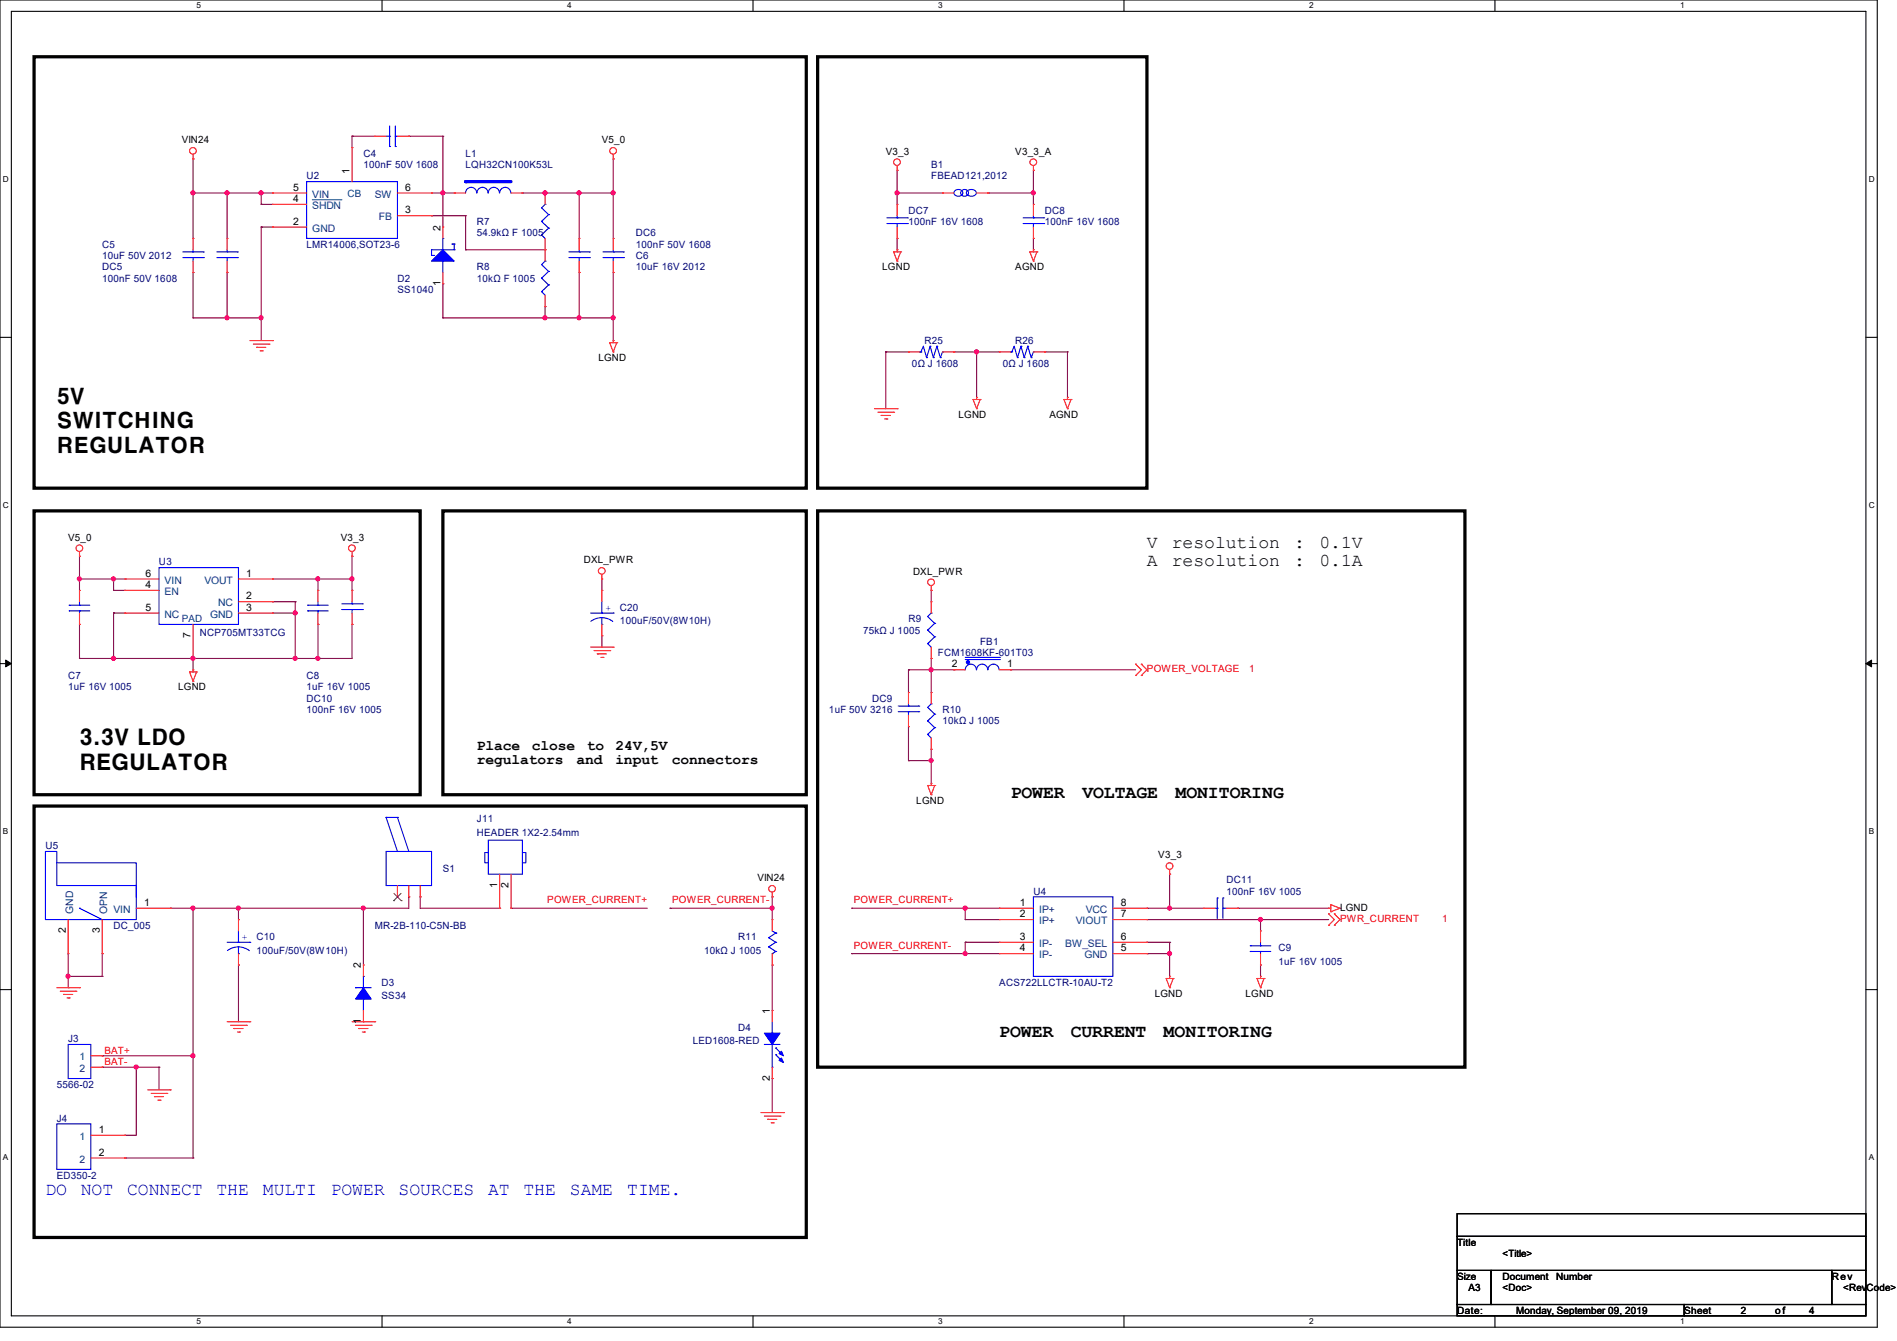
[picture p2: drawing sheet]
<svg xmlns="http://www.w3.org/2000/svg" width="297mm" height="210mm" viewBox="0 0 297 210" stroke-linecap="round" stroke-linejoin="round" font-family="sans-serif">
<path d="M0 0h293.9v207.9h-293.9zM1.8 1.8h290.3v204.3h-290.3z" fill="none" stroke="#000" stroke-width=".17"/>
<g fill="#fff">
<path d="M30.8 .2h.7v1.4h-.7z"/>
<path d="M30.8 206.2h.7v1.4h-.7z"/>
</g>
<path d="M59.8 0v1.8M59.8 206.1v1.8" fill="none" stroke="#000" stroke-width=".17"/>
<g fill="#fff">
<path d="M88.8 .2h.7v1.4h-.7z"/>
<path d="M88.8 206.2h.7v1.4h-.7z"/>
</g>
<path d="M117.9 0v1.8M117.9 206.1v1.8" fill="none" stroke="#000" stroke-width=".17"/>
<g fill="#fff">
<path d="M146.9 .2h.7v1.4h-.7z"/>
<path d="M146.9 206.2h.7v1.4h-.7z"/>
</g>
<path d="M176 0v1.8M176 206.1v1.8" fill="none" stroke="#000" stroke-width=".17"/>
<g fill="#fff">
<path d="M205 .2h.7v1.4h-.7z"/>
<path d="M205 206.2h.7v1.4h-.7z"/>
</g>
<path d="M234.1 0v1.8M234.1 206.1v1.8" fill="none" stroke="#000" stroke-width=".17"/>
<g fill="#fff">
<path d="M263.1 .2h.6v1.4h-.6z"/>
<path d="M263.1 206.2h.6v1.4h-.6z"/>
<path d="M.5 27.3h.9v1.4h-.9z"/>
<path d="M292.6 27.3h.9v1.4h-.9z"/>
<path d="M.5 78.4h.9v1.4h-.9z"/>
<path d="M292.6 78.4h.9v1.4h-.9z"/>
</g>
<path d="M0 52.8h1.8M292.1 52.8h1.8" fill="none" stroke="#000" stroke-width=".17"/>
<g fill="#fff">
<path d="M.5 129.5h.8v1.4h-.8z"/>
<path d="M292.6 129.5h.8v1.4h-.8z"/>
</g>
<path d="M0 103.9h1.8M292.1 103.9h1.8" fill="none" stroke="#000" stroke-width=".17"/>
<path d="M.9 103.4l.9 .5-.9 .5zM292.1 103.9l.9-.5v1z" fill="#000" stroke="#000" stroke-width=".16"/>
<g fill="#fff">
<path d="M.5 180.5h.8v1.4h-.8z"/>
<path d="M292.6 180.5h.8v1.4h-.8z"/>
</g>
<path d="M0 155h1.8M292.1 155h1.8M228.1 190.1h64v3.5h-64zM228.1 193.6h64v5.4h-64zM228.1 199h5.4v5.3h-5.4zM233.5 199h53.3v5.3h-53.3zM286.8 199h5.3v5.3h-5.3zM228.1 204.3h35.6v1.8h-35.6zM263.7 204.3h28.4v1.8h-28.4z" fill="none" stroke="#000" stroke-width=".17"/>
<path d="M5.3 8.9h120.9v67.6h-120.9zM128 8.9h51.6v67.6h-51.6zM5.3 80h60.5v44.5h-60.5zM69.3 80h56.9v44.5h-56.9zM128 80h101.4v87.1h-101.4zM5.3 126.2h120.9v67.6h-120.9z" fill="none" stroke="#000" stroke-width=".51"/>
<g fill="none" stroke="#800040" stroke-width=".17">
<path d="M30.2 24.9h.1M30.2 30.2h.1M30.2 24.9v12.4M30.2 30.2h12.5M35.6 30.2h.1M35.6 30.2v7.1M40.9 30.2h.1M40.9 32h.1M40.9 35.6h.1M40.9 30.2v1.8M40.9 35.6v17.7M40.9 32h1.8"/>
<path d="M40.9 35.6h1.8M55.1 21.3h.1M55.1 21.3h3.6M55.1 21.3v1.8M64 21.3h.1M64 21.3h5.3M67.6 30.2h.1M67.6 33.8h.1M67.6 30.2h3.5M67.6 33.8h5.3M69.3 21.3h.1M69.3 30.2h.1"/>
<path d="M69.3 21.3v14.3M72.9 33.8h.1M72.9 39.1h.1M72.9 33.8v5.3M72.9 39.1h12.4M81.8 30.2h.1M81.8 30.2h14.2M85.3 30.2h.1M90.7 30.2h.1M90.7 30.2v7.1M96 24.9h.1M96 30.2h.1"/>
<path d="M96 24.9v12.4M140.5 26.7h.1M140.5 30.2h.1M140.5 37.3h.1M140.5 30.2h7.1M140.5 26.7v5.3M140.5 37.3v1.8M154.7 30.2h.1M154.7 30.2h7.1M161.8 26.7h.1M161.8 30.2h.1M161.8 37.3h.1"/>
<path d="M161.8 26.7v5.3M161.8 37.3v1.8M30.2 42.7h.1M30.2 49.8h.1M30.2 42.7v7.1M30.2 49.8h10.7M35.6 42.7h.1M35.6 49.8h.1M35.6 42.7v7.1M40.9 49.8h.1M69.3 44.4h.1M69.3 49.8h.1"/>
<path d="M69.3 44.4v5.4M69.3 49.8h26.7M85.3 48h.1M85.3 49.8h.1M85.3 48v1.8M90.7 42.7h.1M90.7 49.8h.1M90.7 42.7v7.1M96 42.7h.1M96 49.8h.1M96 42.7v10.6M138.7 55.1h.1"/>
<path d="M138.7 55.1h3.5M138.7 55.1v8.9M149.4 55.1h.1M149.4 55.1h7.1M152.9 55.1h.1M152.9 55.1v7.1M163.6 55.1h.1M163.6 55.1h3.5M167.1 55.1h.1M167.1 55.1v7.1M12.4 87.1h.1M12.4 90.7h.1"/>
<path d="M12.4 97.8h.1M12.4 87.1v5.4M12.4 97.8v5.3M12.4 90.7h7.2M17.8 90.7h.1M17.8 92.5h.1M17.8 96h.1M17.8 90.7v1.8M17.8 96v7.1M17.8 92.5h1.8M17.8 96h1.8M42.7 90.7h.1"/>
<path d="M42.7 94.2h.1M42.7 96h.1M42.7 90.7h12.4M42.7 94.2h3.5M42.7 96h3.5M46.2 94.2h.1M46.2 96h.1M46.2 94.2v8.9M49.8 90.7h.1M49.8 97.8h.1M49.8 90.7v1.8M49.8 97.8v5.3"/>
<path d="M55.1 87.1h.1M55.1 90.7h.1M55.1 97.8h.1M55.1 87.1v5.4M55.1 97.8v5.3h-42.7M94.2 99.6h.1M94.2 92.5h.1M94.2 90.7v1.8M94.2 99.6v1.7M145.8 92.5h.1M145.8 92.5v1.7M12.4 103.1h.1"/>
<path d="M17.8 103.1h.1M30.2 103.1h.1M30.2 103.1v1.8M46.2 103.1h.1M49.8 103.1h.1M142.2 104.9h.1M142.2 113.8h.1M142.2 119.1h.1M142.2 104.9h7.2M142.2 104.9v3.6M142.2 113.8v5.3M142.2 119.1h3.6"/>
<path d="M145.8 103.1h.1M145.8 104.9h.1M145.8 117.3h.1M145.8 119.1h.1M145.8 103.1v5.4M145.8 117.3v5.4M158.2 104.9h.1M158.2 104.9h19.6M183.1 136.9h.1M183.1 136.9v5.3M10.7 152.9h.1M10.7 154.7h.1"/>
<path d="M10.7 149.4v5.3M10.7 152.9h5.3M16 152.9h.1M16 149.4h.1M16 149.4v3.5M26.7 142.2h.1M30.2 142.2h.1M30.2 142.2v39.2M37.3 142.2h.1M37.3 151.1h.1M37.3 144h.1M37.3 142.2v1.8"/>
<path d="M37.3 151.1v8.9M56.9 142.2h.1M56.9 142.2v8.9M64 140.5h.1M64 140.5v1.7h-37.3M65.8 140.5h.1M65.8 140.5v1.7h12.4M78.2 142.2h.1M80 142.2h.1M80 142.2h21.3M104.9 142.2h.1M104.9 142.2h16"/>
<path d="M120.9 140.5h.1M120.9 151.1h.1M120.9 142.2h.1M120.9 140.5v3.5M120.9 151.1v7.1M133.3 142.2h.1M133.3 149.4h.1M133.3 142.2h23.2M133.3 149.4h23.2M151.1 142.2h.1M151.1 144h.1M151.1 147.6h.1"/>
<path d="M151.1 149.4h.1M151.1 142.2v1.8M151.1 147.6v1.8M151.1 144h5.4M151.1 147.6h5.4M179.6 142.2h.1M179.6 144h.1M179.6 147.6h.1M179.6 149.4h.1M179.6 142.2h8.9M179.6 144h28.4M179.6 147.6h3.5"/>
<path d="M179.6 149.4h3.5M183.1 142.2h.1M183.1 147.6h.1M183.1 149.4h.1M183.1 147.6v5.3M193.8 142.2h.1M193.8 142.2h14.2M197.4 144h.1M197.4 151.1h.1M197.4 144v1.8M197.4 151.1v1.8M16 165.4h.1"/>
<path d="M16 167.1h.1M16 165.4h14.2M16 167.1h8.9M19.6 177.8h.1M21.3 167.1h.1M21.3 167.1v10.7h-1.7M24.9 167.1h.1M24.9 167.1v3.6M120.9 168.9h.1M120.9 168.9v5.3M19.6 181.4h.1M19.6 181.4h10.6"/>
<path d="M30.2 181.4h.1"/>
</g>
<g fill="#f0f" stroke="#f0f" stroke-width=".17">
<circle cx="69.3" cy="30.2" r=".32"/>
<circle cx="30.2" cy="30.2" r=".32"/>
<circle cx="96" cy="30.2" r=".32"/>
<circle cx="40.9" cy="30.2" r=".32"/>
<circle cx="35.5" cy="30.2" r=".32"/>
<circle cx="85.3" cy="30.2" r=".32"/>
<circle cx="90.7" cy="30.2" r=".32"/>
<circle cx="140.4" cy="30.2" r=".32"/>
<circle cx="161.8" cy="30.2" r=".32"/>
<circle cx="40.9" cy="49.8" r=".32"/>
<circle cx="35.5" cy="49.8" r=".32"/>
<circle cx="85.3" cy="49.8" r=".32"/>
<circle cx="96" cy="49.8" r=".32"/>
<circle cx="90.7" cy="49.8" r=".32"/>
<circle cx="12.4" cy="90.7" r=".32"/>
<circle cx="17.8" cy="90.7" r=".32"/>
<circle cx="55.1" cy="90.7" r=".32"/>
<circle cx="49.8" cy="90.7" r=".32"/>
<circle cx="46.2" cy="96" r=".32"/>
<circle cx="17.8" cy="103.1" r=".32"/>
<circle cx="46.2" cy="103.1" r=".32"/>
<circle cx="30.2" cy="103.1" r=".32"/>
<circle cx="49.8" cy="103.1" r=".32"/>
<circle cx="30.2" cy="165.3" r=".32"/>
<circle cx="30.2" cy="142.2" r=".32"/>
<circle cx="56.9" cy="142.2" r=".32"/>
<circle cx="37.3" cy="142.2" r=".32"/>
<circle cx="10.6" cy="152.9" r=".32"/>
<circle cx="120.9" cy="142.2" r=".32"/>
<circle cx="145.8" cy="104.9" r=".32"/>
<circle cx="145.8" cy="119.1" r=".32"/>
<circle cx="151.1" cy="142.2" r=".32"/>
<circle cx="183.1" cy="142.2" r=".32"/>
<circle cx="197.3" cy="144" r=".32"/>
<circle cx="151.1" cy="149.3" r=".32"/>
<circle cx="183.1" cy="149.3" r=".32"/>
<circle cx="152.9" cy="55.1" r=".32"/>
<circle cx="21.3" cy="167.1" r=".32"/>
</g>
<g fill="none" stroke="#f00" stroke-width=".17">
<path d="M30.2 24.9h.1M30.2 37.3h.1M30.2 24.2v.7M30.2 37.3v1.8M35.6 37.3h.1M35.6 37.3v1.8M58.7 21.3h.1M58.7 21.3h1.8M62.2 21.3h1.8M64 21.3h.1M69.3 35.6h.1M69.3 35.6v1.7"/>
<path d="M85.3 39.1h.1M85.3 39.1v1.8M96 24.9h.1M96 24.2v.7M139.9 39.5h.1M139.9 39.5h1.1M139.9 39.5l.6 1.4M140.5 26.7h.1M140.5 39.1h.1M140.5 26v.7M140.5 39.1v.4M141 39.5h.1"/>
<path d="M141 39.5l-.5 1.4M147.6 30.2h.1M147.6 30.2h1.8M152.9 30.2h1.8M154.7 30.2h.1M161.2 39.5h.1M161.2 39.5h1.1M161.2 39.5l.6 1.4M161.8 26.7h.1M161.8 39.1h.1M161.8 26v.7M161.8 39.1v.4"/>
<path d="M162.3 39.5h.1M162.3 39.5l-.5 1.4M30.2 42.7h.1M30.2 40.9v1.8M35.6 42.7h.1M35.6 40.9v1.8M39.1 53.3h3.6M39.7 53.9h2.4M40.2 54.4h.1M40.2 54.4h1.4M40.7 54.9h.4M41.1 54.9h.1"/>
<path d="M42.1 53.9h.1M42.7 53.3h.1M69.3 44.4h.1M69.3 42.7v1.7M85.3 48h.1M85.3 46.2v1.8M95.5 53.7h.1M95.5 53.7h1.1M95.5 53.7l.5 1.4M96 53.3h.1M96 55.1h.1M96 53.3v.4"/>
<path d="M96.6 53.7h.1M96.6 53.7l-.6 1.4M140.5 40.9h.1M142.2 55.1h.1M142.2 55.1h1.8M147.6 55.1h1.8M149.4 55.1h.1M156.5 55.1h.1M156.5 55.1h1.7M161.8 40.9h.1M161.8 55.1h1.8M163.6 55.1h.1"/>
<path d="M136.9 64h3.6M137.5 64.6h2.4M138 65.1h.1M138 65.1h1.4M138.5 65.6h.4M138.9 65.6h.1M139.9 64.6h.1M140.5 64h.1M152.4 62.6h.1M152.4 62.6h1.1M152.4 62.6l.5 1.4M152.9 62.2h.1"/>
<path d="M152.9 64h.1M152.9 62.2v.4M153.5 62.6h.1M153.5 62.6l-.6 1.4M166.6 62.6h.1M166.6 62.6h1.1M166.6 62.6l.5 1.4M167.1 62.2h.1M167.1 64h.1M167.1 62.2v.4M167.7 62.6h.1M167.7 62.6l-.6 1.4"/>
<path d="M12.4 87.1h.1M12.4 97.8h.1M12.4 92.5h.1M12.4 86.4v.7M12.4 92.5v1.7M12.4 96v1.8M19.6 90.7h.1M19.6 92.5h.1M19.6 96h.1M19.6 90.7h5.3M19.6 92.5h5.3M19.6 96h5.3"/>
<path d="M30.2 97.8v5.3M37.3 90.7h5.4M37.3 96h5.4M37.3 94.2h5.4M42.7 90.7h.1M42.7 96h.1M42.7 94.2h.1M55.1 87.1h.1M55.1 92.5h.1M55.1 97.8h.1M55.1 86.4v.7M55.1 92.5v1.7"/>
<path d="M55.1 96v1.8M94.2 90.7h.1M94.2 92.5h.1M94.2 99.6h.1M94.2 90v.7M94.2 92.5v1.7M94.2 97.8v1.8M145.8 92.5h.1M145.8 94.2h.1M145.8 91.7v.8M145.8 94.2v1.8M29.7 105.2h.1"/>
<path d="M29.7 105.2h1.1M29.7 105.2l.5 1.5M30.2 104.9h.1M30.2 106.7h.1M30.2 103.1h.1M30.2 104.9v.3M30.8 105.2h.1M30.8 105.2l-.6 1.5M92.5 101.3h3.5M93 101.9h2.5M93.5 102.4h.1M93.5 102.4h1.5"/>
<path d="M94.1 103h.3M94.4 103h.1M95.5 101.9h.1M96 101.3h.1M145.8 117.3h.1M145.8 108.5h.1M145.8 103.1h.1M145.8 101.3v1.8M145.8 108.5v1.7M145.8 115.6v1.7M177.8 105.8h.1M177.8 104h.1"/>
<path d="M177.8 104l.9 .9-.9 .9M178.7 105.8h.1M178.7 104h.1M178.7 104l.9 .9-.9 .9M62.2 138.7v1.8M64 138.7v1.8M65.8 138.7v1.8M120.9 139.7v.8M145.2 123h.1M145.2 123h1.1M145.2 123l.6 1.5M145.8 122.7h.1"/>
<path d="M145.8 124.5h.1M145.8 122.7v.3M146.3 123h.1M146.3 123l-.5 1.5M183.1 136.9h.1M183.1 136.2v.7M8.9 154.7h3.5M9.4 155.2h2.5M9.9 155.7h.1M9.9 155.7h1.5M10.5 156.3h.3M10.7 149.4h.1"/>
<path d="M10.7 144v5.4M10.8 156.3h.1M11.9 155.2h.1M12.4 154.7h.1M16 149.4h.1M16 144v5.4M21.3 142.2h5.4M26.7 142.2h.1M56.9 151.1h.1M56.9 151.1v1.8M56.9 158.2v1.8M62.2 140.5h.1"/>
<path d="M64 140.5h.1M65.8 140.5h.1M120.9 140.5h.1M120.9 144h.1M120.9 151.1h.1M120.9 144v1.8M120.9 149.4v1.7M156.5 142.2h.1M156.5 144h.1M156.5 147.6h.1M156.5 149.4h.1M156.5 142.2h5.3"/>
<path d="M156.5 144h5.3M156.5 147.6h5.3M156.5 149.4h5.3M174.2 142.2h5.4M174.2 144h5.4M174.2 147.6h5.4M174.2 149.4h5.4M179.6 142.2h.1M179.6 144h.1M179.6 147.6h.1M179.6 149.4h.1M182.6 153.2h.1"/>
<path d="M182.6 153.2h1.1M182.6 153.2l.5 1.5M183.1 152.9h.1M183.1 154.7h.1M183.1 152.9v.3M183.7 153.2h.1M183.7 153.2l-.6 1.5M188.5 142.2h.1M188.5 142.2h1.7M192 142.2h1.8M193.8 142.2h.1M196.8 153.2h.1"/>
<path d="M196.8 153.2h1.1M196.8 153.2l.6 1.5M197.4 152.9h.1M197.4 154.7h.1M197.4 152.9v.3M197.9 153.2h.1M197.9 153.2l-.5 1.5M208 142.2h.1M208 144.9h.1M208 143.1h.1M208 142.2h.4M208 143.1l.9 .9-.9 .9"/>
<path d="M208.4 141.7h.1M208.4 142.8h.1M208.4 141.7v1.1M208.4 141.7l1.4 .5M208.9 144.9h.1M208.9 143.1h.1M208.9 143.1l.9 .9-.9 .9M209.8 142.2h.1M209.8 142.2l-1.4 .6M14.2 165.4h1.8M14.2 167.1h1.8M14.2 177.8h5.4"/>
<path d="M16 165.4h.1M16 167.1h.1M19.6 177.8h.1M23.1 170.7h3.6M23.7 171.2h2.4M24.2 171.7h.1M24.2 171.7h1.4M24.7 172.3h.4M25.1 172.3h.1M26.1 171.2h.1M26.7 170.7h.1M35.6 160h3.5"/>
<path d="M36.1 160.6h2.5M36.6 161.1h.1M36.6 161.1h1.5M37.2 161.6h.3M37.5 161.6h.1M38.6 160.6h.1M39.1 160h.1M55.1 160h3.6M55.7 160.6h2.4M56.2 161.1h.1M56.2 161.1h1.4M56.7 161.6h.4"/>
<path d="M56.9 160h.1M57.1 161.6h.1M58.1 160.6h.1M58.7 160h.1M119.1 174.2h3.6M119.7 174.8h2.4M120.2 175.3h.1M120.2 175.3h1.4M120.7 175.9h.4M121.1 175.9h.1M122.1 174.8h.1M122.7 174.2h.1"/>
<path d="M14.2 181.4h5.4M19.6 181.4h.1"/>
<circle cx="30.2" cy="23.6" r=".52"/>
<circle cx="96" cy="23.6" r=".52"/>
<circle cx="140.5" cy="25.4" r=".52"/>
<circle cx="161.8" cy="25.4" r=".52"/>
<circle cx="12.4" cy="85.9" r=".52"/>
<circle cx="55.1" cy="85.9" r=".52"/>
<circle cx="94.2" cy="89.4" r=".52"/>
<circle cx="145.8" cy="91.2" r=".52"/>
<circle cx="120.9" cy="139.2" r=".52"/>
<circle cx="183.1" cy="135.6" r=".52"/>
</g>
<g fill="none" stroke="#00f" stroke-width=".17">
<path d="M61 19.7v3.2M61.9 19.7v3.2M28.6 39.5h3.2M30.2 39.5h.1M30.2 39.1v.4M31.8 39.5h.1M34 39.5h3.2M35.6 39.5h.1M35.6 39.1v.4M37.2 39.5h.1M60.5 21.3h.5M61 22.9h.1"/>
<path d="M61 21.3h.1M61.9 21.3h.1M61.9 22.9h.1M61.9 21.3h.3M69.3 37.3h.1M69.3 37.3v1.8M70.8 38.2h.1M70.8 38.2h.3M71.1 39.1h.1M71.1 38.2h.1M71.1 39.1h-3.5v.9M71.1 38.2v.9"/>
<path d="M72.9 30.2a.87 .87 0 0 1 .9-.9 .87 .87 0 0 1 .8 .9M74.7 30.2a.87 .87 0 0 1 .8-.9 .87 .87 0 0 1 .9 .9M76.5 30.2a.87 .87 0 0 1 .8-.9 .87 .87 0 0 1 .9 .9M78.2 30.2a.87 .87 0 0 1 .9-.9 .87 .87 0 0 1 .9 .9M149.6 29.8a.68 .68 0 0 1 .7-.1 .68 .68 0 0 1 .4 .7 .69 .69 0 0 1-.8 .3 .69 .69 0 0 1-.5-.7zM151.5 29.8a.87 .87 0 0 1 1.4 .4 .84 .84 0 0 1-.8 .5 .84 .84 0 0 1-.8-.5zM28.6 40.3h3.2M30.2 40.3h.1M30.2 40.3v.6M31.8 40.3h.1M34 40.3h3.2M35.6 40.3h.1"/>
<path d="M35.6 40.3v.6M37.2 40.3h.1M67.6 40h.1M67.6 40h.3M67.9 40h.1M69.3 40.9h.1M69.3 40.9v1.8M84.8 45.7h.1M84.8 43.6h.1M84.8 45.7l.5 .5M84.8 43.6l1.1 1M85.3 40.9h.1"/>
<path d="M85.3 40.9l-.5 .5 1.1 1.1M85.9 44.6h.1M85.9 42.5h.1M85.9 44.6l-1.1 1.1M85.9 42.5l-1.1 1.1M144 55.1h.1M144 55.1h.2M144.2 55.1h.1M144.2 55.1l.4-.9 .5 1.8M145.1 56h.1M145.6 54.2h.1M145.6 54.2l-.5 1.8"/>
<path d="M145.6 54.2l.5 1.8M146.1 56h.1M146.7 54.2h.1M146.7 54.2l-.6 1.8M146.7 54.2l.5 1.8M147.2 56h.1M147.6 55.1h.1M147.6 55.1l-.4 .9M158.2 55.1h.1M158.2 55.1h.2M158.4 55.1h.1M158.4 55.1l.4-.9 .5 1.8"/>
<path d="M159.3 56h.1M159.9 54.2h.1M159.9 54.2l-.6 1.8M159.9 54.2l.5 1.8M160.4 56h.1M160.9 54.2h.1M160.9 54.2l-.5 1.8M160.9 54.2l.6 1.8M161.5 56h.1M161.8 55.1h.1M161.8 55.1l-.3 .9M10.8 94.8h.1"/>
<path d="M10.8 95.7h.1M10.8 94.8h3.3M10.8 95.7h3.3M12.4 95.7h.1M12.4 94.8h.1M12.4 94.2v.6M12.4 95.7v.3M24.9 88.9h12.4v8.9h-12.4zM53.5 95.5h3.2M53.5 94.6h3.2M55.1 94.6h.1M55.1 95.5h.1"/>
<path d="M55.1 94.2v.4M55.1 95.5v.5M56.7 95.5h.1M56.7 94.6h.1M92.5 96h3.5M94.2 97.8h.1M94.2 96h.1M94.2 96.7l1.1 .3 .6 .3M94.2 96.7l-.7 .1-1 .5M94.2 94.2v1.8M94.2 96.7v1.1M96 96h.1"/>
<path d="M145.2 98.7h.1M145.2 98.7l1.1 1M145.8 96h.1M145.8 96l-.6 .6 1.1 1M146.3 99.7h.1M146.3 97.6h.1M146.3 99.7l-1.1 1.1M146.3 97.6l-1.1 1.1M145.2 115h.1M145.2 112.9h.1M145.2 100.8h.1M145.2 115l.6 .6"/>
<path d="M145.2 112.9l1.1 1.1M145.2 100.8l.6 .5M145.8 110.2h.1M145.8 110.2l-.6 .6 1.1 1M146.3 114h.1M146.3 111.8h.1M146.3 114l-1.1 1M146.3 111.8l-1.1 1.1M7.1 133.3h1.8v5.4h12.4v5.3h-14.2zM8.9 135.1h12.4v5.4M60.5 133.3h7.1v5.4h-7.1zM60.5 128h.1"/>
<path d="M60.5 128h1.7M60.5 128l1.7 5.3M62.2 128h.1M62.2 133.3h.1M62.2 128l1.8 5.3M12.4 142.2h.1M12.4 142.2l3.6 1.8M55.7 154.7h.1M55.7 154.7h2.4M56.9 156.5h.1M56.9 152.9h.1M56.9 152.9v1.8"/>
<path d="M56.9 156.5v1.7M120.4 148.3h.1M120.4 148.3l1.1 .7M120.9 149.4h.1M120.9 145.8l.6 .3M121.5 146.1h.1M121.5 147.6h.1M121.5 149h.1M121.5 146.1l-1.1 .8 1.1 .7M121.5 147.6l-1.1 .7M121.5 149l-.6 .4M161.8 140.5h12.4v12.4h-12.4z"/>
<path d="M190.2 142.2h.4M190.6 142.2h.1M190.6 140.6h.1M190.6 140.6v3.2M191.5 140.6h.1M191.5 142.2h.1M191.5 142.2h.5M191.5 140.6v3.2M8.9 176h5.3v7.1h-5.3zM10.7 163.6h3.5v5.3h-3.5z"/>
<circle cx="151.1" cy="30.2" r=".58"/>
</g>
<g fill="#00f" stroke="#00f" stroke-width=".17">
<path d="M69.3 39.1l1.8 1.8h-3.5z"/>
<path d="M56.9 154.7l1.2 1.8h-2.4z" fill-rule="evenodd"/>
</g>
<path d="M61.7 139.9l1.1 1.2M62.8 139.9l-1.2 1.2M61.6 141.1h.1M62.8 141.1h.1" fill="none" stroke="#804000" stroke-width=".16"/>
<path d="M72.9 28.4h7.1" fill="none" stroke="#00f" stroke-width=".51"/>
<circle cx="72.9" cy="28.4" r=".25" fill="#00f"/>
<g fill="none" stroke="#f00" stroke-width=".17">
<path d="M42.7 30.2h.1M42.7 32h.1M42.7 35.6h.1M42.7 30.2h5.3M42.7 32h5.3M42.7 35.6h5.3M55.1 23.1h.1M55.1 23.1v5.3M62.2 30.2h5.4M62.2 33.8h5.4M67.6 30.2h.1M67.6 33.8h.1"/>
<path d="M71.1 30.2h.1M71.1 30.2h1.8M80 30.2h1.8M81.8 30.2h.1M85.3 39.1h.1M85.3 30.2h.1M85.3 30.2v1.8M85.3 37.3v1.8M90.7 37.3h.1M90.7 37.3v1.8M96 37.3h.1M96 37.3v1.8"/>
<path d="M140.5 32h.1M140.5 37.3h.1M140.5 32v1.8M140.5 35.6v1.7M161.8 32h.1M161.8 37.3h.1M161.8 32v1.8M161.8 35.6v1.7M90.7 42.7h.1M90.7 40.9v1.8M96 42.7h.1M96 40.9v1.8"/>
<path d="M49.8 97.8h.1M49.8 92.5h.1M49.8 92.5v1.7M49.8 96v1.8M142.2 108.5h.1M142.2 113.8h.1M142.2 108.5v1.7M142.2 112v1.8M149.4 104.9h.1M149.4 104.9h1.7M156.5 104.9h1.7M158.2 104.9h.1"/>
<path d="M78.2 136.9v5.3M80 136.9v5.3M37.3 144h.1M37.3 151.1h.1M37.3 144v1.8M37.3 149.4v1.7M78.2 142.2h.1M80 142.2h.1M120.9 158.2h.1M120.9 158.2v1.8M197.4 151.1h.1M197.4 145.8h.1"/>
<path d="M197.4 145.8v1.8M197.4 149.4v1.7M120.9 168.9h.1M120.9 167.1v1.8"/>
</g>
<g fill="none" stroke="#00f" stroke-width=".17">
<path d="M48 28.4h14.2v8.9h-14.2zM84.8 36.8h.1M84.8 34.7h.1M84.8 36.8l.5 .5M84.8 34.7l1.1 1M85.3 32h.1M85.3 32l-.5 .6 1.1 1M85.9 35.7h.1M85.9 33.6h.1M85.9 35.7l-1.1 1.1M85.9 33.6l-1.1 1.1M89.1 39.5h3.2"/>
<path d="M90.7 39.5h.1M90.7 39.1v.4M92.3 39.5h.1M94.4 39.5h3.2M96 39.5h.1M96 39.1v.4M97.6 39.5h.1M138.9 35h3.2M138.9 34.1h3.2M140.5 34.1h.1M140.5 35h.1M140.5 33.8v.3"/>
<path d="M140.5 35v.6M142.1 35h.1M142.1 34.1h.1M160.2 35h3.2M160.2 34.1h3.2M161.8 34.1h.1M161.8 35h.1M161.8 33.8v.3M161.8 35v.6M163.4 35h.1M163.4 34.1h.1M89.1 40.3h3.2"/>
<path d="M90.7 40.3h.1M90.7 40.3v.6M92.3 40.3h.1M94.4 40.3h3.2M96 40.3h.1M96 40.3v.6M97.6 40.3h.1M48.2 94.8h.1M48.2 95.7h.1M48.2 94.8h3.2M48.2 95.7h3.2M49.8 95.7h.1"/>
<path d="M49.8 94.8h.1M49.8 94.2v.6M49.8 95.7v.3M140.6 111.5h3.2M140.6 110.6h3.2M142.2 110.6h.1M142.2 111.5h.1M142.2 110.2v.4M142.2 111.5v.5M143.8 111.5h.1M143.8 110.6h.1M151.1 104.9a.87 .87 0 0 1 .9-.9 .87 .87 0 0 1 .9 .9"/>
<path d="M151.1 103h5.4M151.1 103.3h5.4M152.9 104.9a.87 .87 0 0 1 .9-.9 .87 .87 0 0 1 .8 .9M154.7 104.9a.87 .87 0 0 1 .9-.9 .87 .87 0 0 1 .8 .9M156.5 103h.1M156.5 103.3h.1M76.5 131.6h5.3v5.3h-5.3zM76.5 133.5h-.6v1.6h.6M81.8 133.5h.5v1.6h-.5M35.6 147.6h3.5M37.3 149.4h.1M37.3 147.6h.1"/>
<path d="M37.3 148.3l1.1 .2 .6 .4M37.3 148.3l-.7 .1-1 .5M37.3 145.8v1.8M37.3 148.3v1.1M39.1 147.6h.1M195.7 148.1h.1M195.7 149h.1M195.7 148.1h3.3M195.7 149h3.3M197.4 149h.1M197.4 148.1h.1M197.4 147.6v.5"/>
<path d="M197.4 149v.4M119.7 163.6h.1M119.7 163.6h2.4M120.9 161.8h.1M120.9 167.1h.1M120.9 160v1.8M120.9 163.6v3.5M121.5 164.1h.1M121.5 165.2h.1M121.5 164.1l1 1.1M121.5 165.2l1 1"/>
</g>
<g fill="#00f" stroke="#00f" stroke-width=".17">
<path d="M119.7 161.8h2.4l-1.2 1.8z" fill-rule="evenodd"/>
<path d="M122.3 165.7l.4 .7-.7-.3z" fill-rule="evenodd"/>
<path d="M122 165l.3-.4 .4 .8z" fill-rule="evenodd"/>
<circle cx="151.6" cy="103.7" r=".25"/>
</g>
<path d="M48.9 31.3h4.5M53.4 31.3h.1" fill="none" stroke="#004080" stroke-width=".16"/>
<g fill="#f0f" stroke="#f0f" stroke-width=".17">
<circle cx="69.3" cy="30.2" r=".32"/>
<circle cx="30.2" cy="30.2" r=".32"/>
<circle cx="96" cy="30.2" r=".32"/>
<circle cx="40.9" cy="30.2" r=".32"/>
<circle cx="35.5" cy="30.2" r=".32"/>
<circle cx="85.3" cy="30.2" r=".32"/>
<circle cx="90.7" cy="30.2" r=".32"/>
<circle cx="140.4" cy="30.2" r=".32"/>
<circle cx="161.8" cy="30.2" r=".32"/>
<circle cx="40.9" cy="49.8" r=".32"/>
<circle cx="35.5" cy="49.8" r=".32"/>
<circle cx="85.3" cy="49.8" r=".32"/>
<circle cx="96" cy="49.8" r=".32"/>
<circle cx="90.7" cy="49.8" r=".32"/>
<circle cx="12.4" cy="90.7" r=".32"/>
<circle cx="17.8" cy="90.7" r=".32"/>
<circle cx="55.1" cy="90.7" r=".32"/>
<circle cx="49.8" cy="90.7" r=".32"/>
<circle cx="46.2" cy="96" r=".32"/>
<circle cx="17.8" cy="103.1" r=".32"/>
<circle cx="46.2" cy="103.1" r=".32"/>
<circle cx="30.2" cy="103.1" r=".32"/>
<circle cx="49.8" cy="103.1" r=".32"/>
<circle cx="30.2" cy="165.3" r=".32"/>
<circle cx="30.2" cy="142.2" r=".32"/>
<circle cx="56.9" cy="142.2" r=".32"/>
<circle cx="37.3" cy="142.2" r=".32"/>
<circle cx="10.6" cy="152.9" r=".32"/>
<circle cx="120.9" cy="142.2" r=".32"/>
<circle cx="145.8" cy="104.9" r=".32"/>
<circle cx="145.8" cy="119.1" r=".32"/>
<circle cx="151.1" cy="142.2" r=".32"/>
<circle cx="183.1" cy="142.2" r=".32"/>
<circle cx="197.3" cy="144" r=".32"/>
<circle cx="151.1" cy="149.3" r=".32"/>
<circle cx="183.1" cy="149.3" r=".32"/>
<circle cx="152.9" cy="55.1" r=".32"/>
<circle cx="21.3" cy="167.1" r=".32"/>
</g>
<g font-size="3.3">
<text x="8.9" y="63.3">5V</text>
<text x="8.9" y="67.1">SWITCHING</text>
<text x="8.9" y="70.9">REGULATOR</text>
<text x="12.4" y="116.7">3.3V LDO</text>
<text x="12.4" y="120.5">REGULATOR</text>
</g>
<g font-size="2.8">
<text x="179.6" y="85.8">V</text>
<text x="179.6" y="88.6">A</text>
<text x="183.5" y="85.8">resolution</text>
<text x="183.5" y="88.6">resolution</text>
<text x="202.6" y="85.8">:</text>
<text x="202.6" y="88.6">:</text>
<text x="206.6" y="85.8">0.1V</text>
<text x="206.6" y="88.6">0.1A</text>
<text x="158.2" y="125.1">POWER</text>
<text x="169.5" y="125.1">VOLTAGE</text>
<text x="184.1" y="125.1">MONITORING</text>
<text x="156.5" y="162.4">POWER</text>
<text x="167.6" y="162.4">CURRENT</text>
<text x="182.2" y="162.4">MONITORING</text>
</g>
<g font-size="2.8" fill="#00f">
<text x="7.1" y="187.2">DO</text>
<text x="12.7" y="187.2">NOT</text>
<text x="19.9" y="187.2">CONNECT</text>
<text x="33.9" y="187.2">THE</text>
<text x="41.1" y="187.2">MULTI</text>
<text x="51.8" y="187.2">POWER</text>
<text x="62.4" y="187.2">SOURCES</text>
<text x="76.4" y="187.2">AT</text>
<text x="82" y="187.2">THE</text>
<text x="89.2" y="187.2">SAME</text>
<text x="98.2" y="187.2">TIME.</text>
</g>
<g font-size="2.3">
<text x="74.7" y="117.4">Place</text>
<text x="74.7" y="119.7">regulators</text>
<text x="83.3" y="117.4">close</text>
<text x="90.2" y="119.7">and</text>
<text x="91.9" y="117.4">to</text>
<text x="96.3" y="119.7">input</text>
<text x="96.4" y="117.4">24V,5V</text>
<text x="105.2" y="119.7">connectors</text>
</g>
<g font-size="1.6">
<text x="28.4" y="22.4">VIN24</text>
<text x="94.2" y="22.4">V5_0</text>
<text x="45.9" y="29.8">5</text>
<text x="54.7" y="27.2" transform="rotate(-90 54.7 27.2)">1</text>
<text x="63.5" y="29.8">6</text>
<text x="138.7" y="24.2">V3_3</text>
<text x="159" y="24.2">V3_3_A</text>
<text x="45.9" y="31.6">4</text>
<text x="45.9" y="35.2">2</text>
<text x="63.5" y="33.4">3</text>
<text x="69" y="36.1" transform="rotate(-90 69 36.1)">2</text>
<text x="69" y="44.8" transform="rotate(-90 69 44.8)">1</text>
<text x="138.1" y="42.3">LGND</text>
<text x="159" y="42.3">AGND</text>
<text x="93.7" y="56.6">LGND</text>
<text x="150.1" y="65.4">LGND</text>
<text x="164.3" y="65.4">AGND</text>
<text x="10.7" y="84.7">V5_0</text>
<text x="53.3" y="84.7">V3_3</text>
<text x="91.4" y="88.2">DXL_PWR</text>
<text x="143" y="90">DXL_PWR</text>
<text x="22.8" y="90.3">6</text>
<text x="22.8" y="92.1">4</text>
<text x="22.8" y="95.6">5</text>
<text x="38.6" y="90.3">1</text>
<text x="38.6" y="95.6">3</text>
<text x="38.6" y="93.9">2</text>
<text x="29.8" y="99.9" transform="rotate(-90 29.8 99.9)">7</text>
<text x="149" y="104.5">2</text>
<text x="157.7" y="104.5">1</text>
<text x="27.9" y="108.1">LGND</text>
<text x="143.5" y="125.9">LGND</text>
<text x="181.4" y="134.4">V3_3</text>
<text x="22.6" y="141.9">1</text>
<text x="77.9" y="139" transform="rotate(-90 77.9 139)">1</text>
<text x="79.6" y="139" transform="rotate(-90 79.6 139)">2</text>
<text x="118.6" y="138">VIN24</text>
<text x="159.7" y="141.9">1</text>
<text x="159.7" y="143.6">2</text>
<text x="175.5" y="141.9">8</text>
<text x="175.5" y="143.6">7</text>
<text x="209.8" y="142.6">LGND</text>
<text x="10.3" y="146.1" transform="rotate(-90 10.3 146.1)">2</text>
<text x="15.6" y="146.1" transform="rotate(-90 15.6 146.1)">3</text>
<text x="159.7" y="147.2">3</text>
<text x="159.7" y="149">4</text>
<text x="175.5" y="147.2">6</text>
<text x="175.5" y="149">5</text>
<text x="56.5" y="151.7" transform="rotate(-90 56.5 151.7)">2</text>
<text x="56.5" y="160.4" transform="rotate(-90 56.5 160.4)">1</text>
<text x="120.5" y="158.8" transform="rotate(-90 120.5 158.8)">1</text>
<text x="180.8" y="156.1">LGND</text>
<text x="195" y="156.1">LGND</text>
<text x="120.5" y="169.2" transform="rotate(-90 120.5 169.2)">2</text>
<text x="15.5" y="177.4">1</text>
<text x="15.5" y="181">2</text>
<text x="228.1" y="195.1">Title</text>
<text x="235.2" y="196.8">&lt;Title&gt;</text>
<text x="228.1" y="200.4">Size</text>
<text x="229.9" y="202.2">A3</text>
<text x="235.2" y="200.4">Document</text>
<text x="235.2" y="202.2">&lt;Doc&gt;</text>
<text x="243.7" y="200.4">Number</text>
<text x="286.8" y="200.4">Rev</text>
<text x="288.6" y="202.2">&lt;RevCode&gt;</text>
<text x="228.1" y="205.7">Date:</text>
<text x="237.4" y="205.7">Monday, September 09, 2019</text>
<text x="263.7" y="205.7">Sheet</text>
<text x="272.6" y="205.7">2</text>
<text x="277.9" y="205.7">o f</text>
<text x="283.2" y="205.7">4</text>
</g>
<g font-size="1.6" fill="#000080">
<text x="48" y="28.1">U2</text>
<text x="56.9" y="24.6">C4</text>
<text x="56.9" y="26.3">100nF 50V 1608</text>
<text x="72.9" y="24.6">L1</text>
<text x="72.9" y="26.3">LQH32CN100K53L</text>
<text x="145.8" y="26.3">B1</text>
<text x="145.8" y="28.1">FBEAD121,2012</text>
<text x="74.7" y="35.2">R7</text>
<text x="142.2" y="33.4">DC7</text>
<text x="142.2" y="35.2">100nF 16V 1608</text>
<text x="163.6" y="33.4">DC8</text>
<text x="163.6" y="35.2">100nF 16V 1608</text>
<text x="16" y="38.8">C5</text>
<text x="16" y="40.6">10uF 50V 2012</text>
<text x="48" y="38.8">LMR14006,SOT23-6</text>
<text x="74.7" y="37">54.9kΩ F 1005</text>
<text x="99.6" y="37">DC6</text>
<text x="99.6" y="38.8">100nF 50V 1608</text>
<text x="99.6" y="40.6">C6</text>
<text x="16" y="42.3">DC5</text>
<text x="16" y="44.1">100nF 50V 1608</text>
<text x="62.2" y="44.1">D2</text>
<text x="62.2" y="45.9">SS1040</text>
<text x="74.7" y="42.3">R8</text>
<text x="74.7" y="44.1">10kΩ F 1005</text>
<text x="99.6" y="42.3">10uF 16V 2012</text>
<text x="144.7" y="53.9">R25</text>
<text x="159" y="53.9">R26</text>
<text x="142.8" y="57.4">0Ω J 1608</text>
<text x="157" y="57.4">0Ω J 1608</text>
<text x="24.9" y="88.6">U3</text>
<text x="97.1" y="95.7">C20</text>
<text x="31.3" y="99.6">NCP705MT33TCG</text>
<text x="97.1" y="97.8">100uF/50V(8W10H)</text>
<text x="135.1" y="99.2">75kΩ J 1005</text>
<text x="142.2" y="97.4">R9</text>
<text x="153.5" y="101">FB1</text>
<text x="10.7" y="106.3">C7</text>
<text x="48" y="106.3">C8</text>
<text x="146.9" y="102.8">FCM1608KF-601T03</text>
<text x="10.7" y="108.1">1uF 16V 1005</text>
<text x="48" y="109.9">DC10</text>
<text x="48" y="111.7">100nF 16V 1005</text>
<text x="48" y="108.1">1uF 16V 1005</text>
<text x="129.8" y="111.7">1uF 50V 3216</text>
<text x="136.6" y="109.9">DC9</text>
<text x="147.6" y="111.7">R10</text>
<text x="147.6" y="113.5">10kΩ J 1005</text>
<text x="74.7" y="128.7">J11</text>
<text x="74.7" y="130.9">HEADER 1X2-2.54mm</text>
<text x="7.1" y="133">U5</text>
<text x="69.3" y="136.6">S1</text>
<text x="161.8" y="140.1">U4</text>
<text x="192" y="138.3">DC11</text>
<text x="192" y="140.1">100nF 16V 1005</text>
<text x="17.8" y="145.5">DC_005</text>
<text x="40.2" y="147.2">C10</text>
<text x="40.2" y="149.3">100uF/50V(8W10H)</text>
<text x="58.7" y="145.5">MR-2B-110-C5N-BB</text>
<text x="110.2" y="149.3">10kΩ J 1005</text>
<text x="115.6" y="147.2">R11</text>
<text x="200.2" y="149">C9</text>
<text x="59.7" y="154.3">D3</text>
<text x="156.5" y="154.3">ACS722LLCTR-10AU-T2</text>
<text x="200.2" y="151.1">1uF 16V 1005</text>
<text x="59.7" y="156.5">SS34</text>
<text x="115.6" y="161.5">D4</text>
<text x="10.7" y="163.2">J3</text>
<text x="108.5" y="163.6">LED1608-RED</text>
<text x="8.9" y="170.3">5566-02</text>
<text x="8.9" y="175.7">J4</text>
<text x="8.9" y="184.6">ED350-2</text>
</g>
<g font-size="1.6" fill="#004080">
<text x="48.9" y="30.9">VIN</text>
<text x="48.9" y="32.7">SHDN</text>
<text x="54.4" y="30.8">CB</text>
<text x="58.7" y="30.9">SW</text>
<text x="59.3" y="34.5">FB</text>
<text x="48.9" y="36.3">GND</text>
<text x="25.8" y="91.4">VIN</text>
<text x="25.8" y="93.2">EN</text>
<text x="32" y="91.4">VOUT</text>
<text x="34.2" y="95">NC</text>
<text x="25.8" y="96.7">NC</text>
<text x="28.4" y="97.4">PAD</text>
<text x="32.9" y="96.7">GND</text>
<text x="11.4" y="143.1" transform="rotate(-90 11.4 143.1)">GND</text>
<text x="16.8" y="143.1" transform="rotate(-90 16.8 143.1)">OPN</text>
<text x="17.8" y="143">VIN</text>
<text x="162.7" y="143">IP+</text>
<text x="170" y="143">VCC</text>
<text x="162.7" y="144.7">IP+</text>
<text x="162.7" y="148.3">IP-</text>
<text x="166.8" y="148.3">BW_SEL</text>
<text x="168.4" y="144.7">VIOUT</text>
<text x="162.7" y="150.1">IP-</text>
<text x="169.8" y="150.1">GND</text>
<text x="12.4" y="166.1">1</text>
<text x="12.4" y="167.9">2</text>
<text x="12.4" y="178.5">1</text>
<text x="12.4" y="182.1">2</text>
</g>
<g font-size="1.6" fill="#f00">
<text x="179.6" y="105.3">POWER_VOLTAGE</text>
<text x="195.6" y="105.3">1</text>
<text x="85.7" y="141.5">POWER_CURRENT+</text>
<text x="105.2" y="141.5">POWER_CURRENT-</text>
<text x="133.7" y="141.5">POWER_CURRENT+</text>
<text x="133.7" y="148.6">POWER_CURRENT-</text>
<text x="209.8" y="144.4">PWR_CURRENT</text>
<text x="225.8" y="144.4">1</text>
<text x="16.3" y="165">BAT+</text>
<text x="16.3" y="166.8">BAT-</text>
</g>
<g font-size="1.5" fill="#00f">
<text x="94.8" y="95.6">+</text>
<text x="37.9" y="147.2">+</text>
</g>
<g font-size="1.3">
<text x="30.8" y="1.3">5</text>
<text x="88.8" y="1.3">4</text>
<text x="146.9" y="1.3">3</text>
<text x="205" y="1.3">2</text>
<text x="263.1" y="1.3">1</text>
<text x=".5" y="28.4">D</text>
<text x="292.6" y="28.4">D</text>
<text x=".5" y="79.5">C</text>
<text x="292.6" y="79.5">C</text>
<text x=".5" y="130.6">B</text>
<text x="292.6" y="130.6">B</text>
<text x=".5" y="181.7">A</text>
<text x="292.6" y="181.7">A</text>
<text x="30.8" y="207.4">5</text>
<text x="88.8" y="207.4">4</text>
<text x="146.9" y="207.4">3</text>
<text x="205" y="207.4">2</text>
<text x="263.1" y="207.4">1</text>
</g>
</svg>
